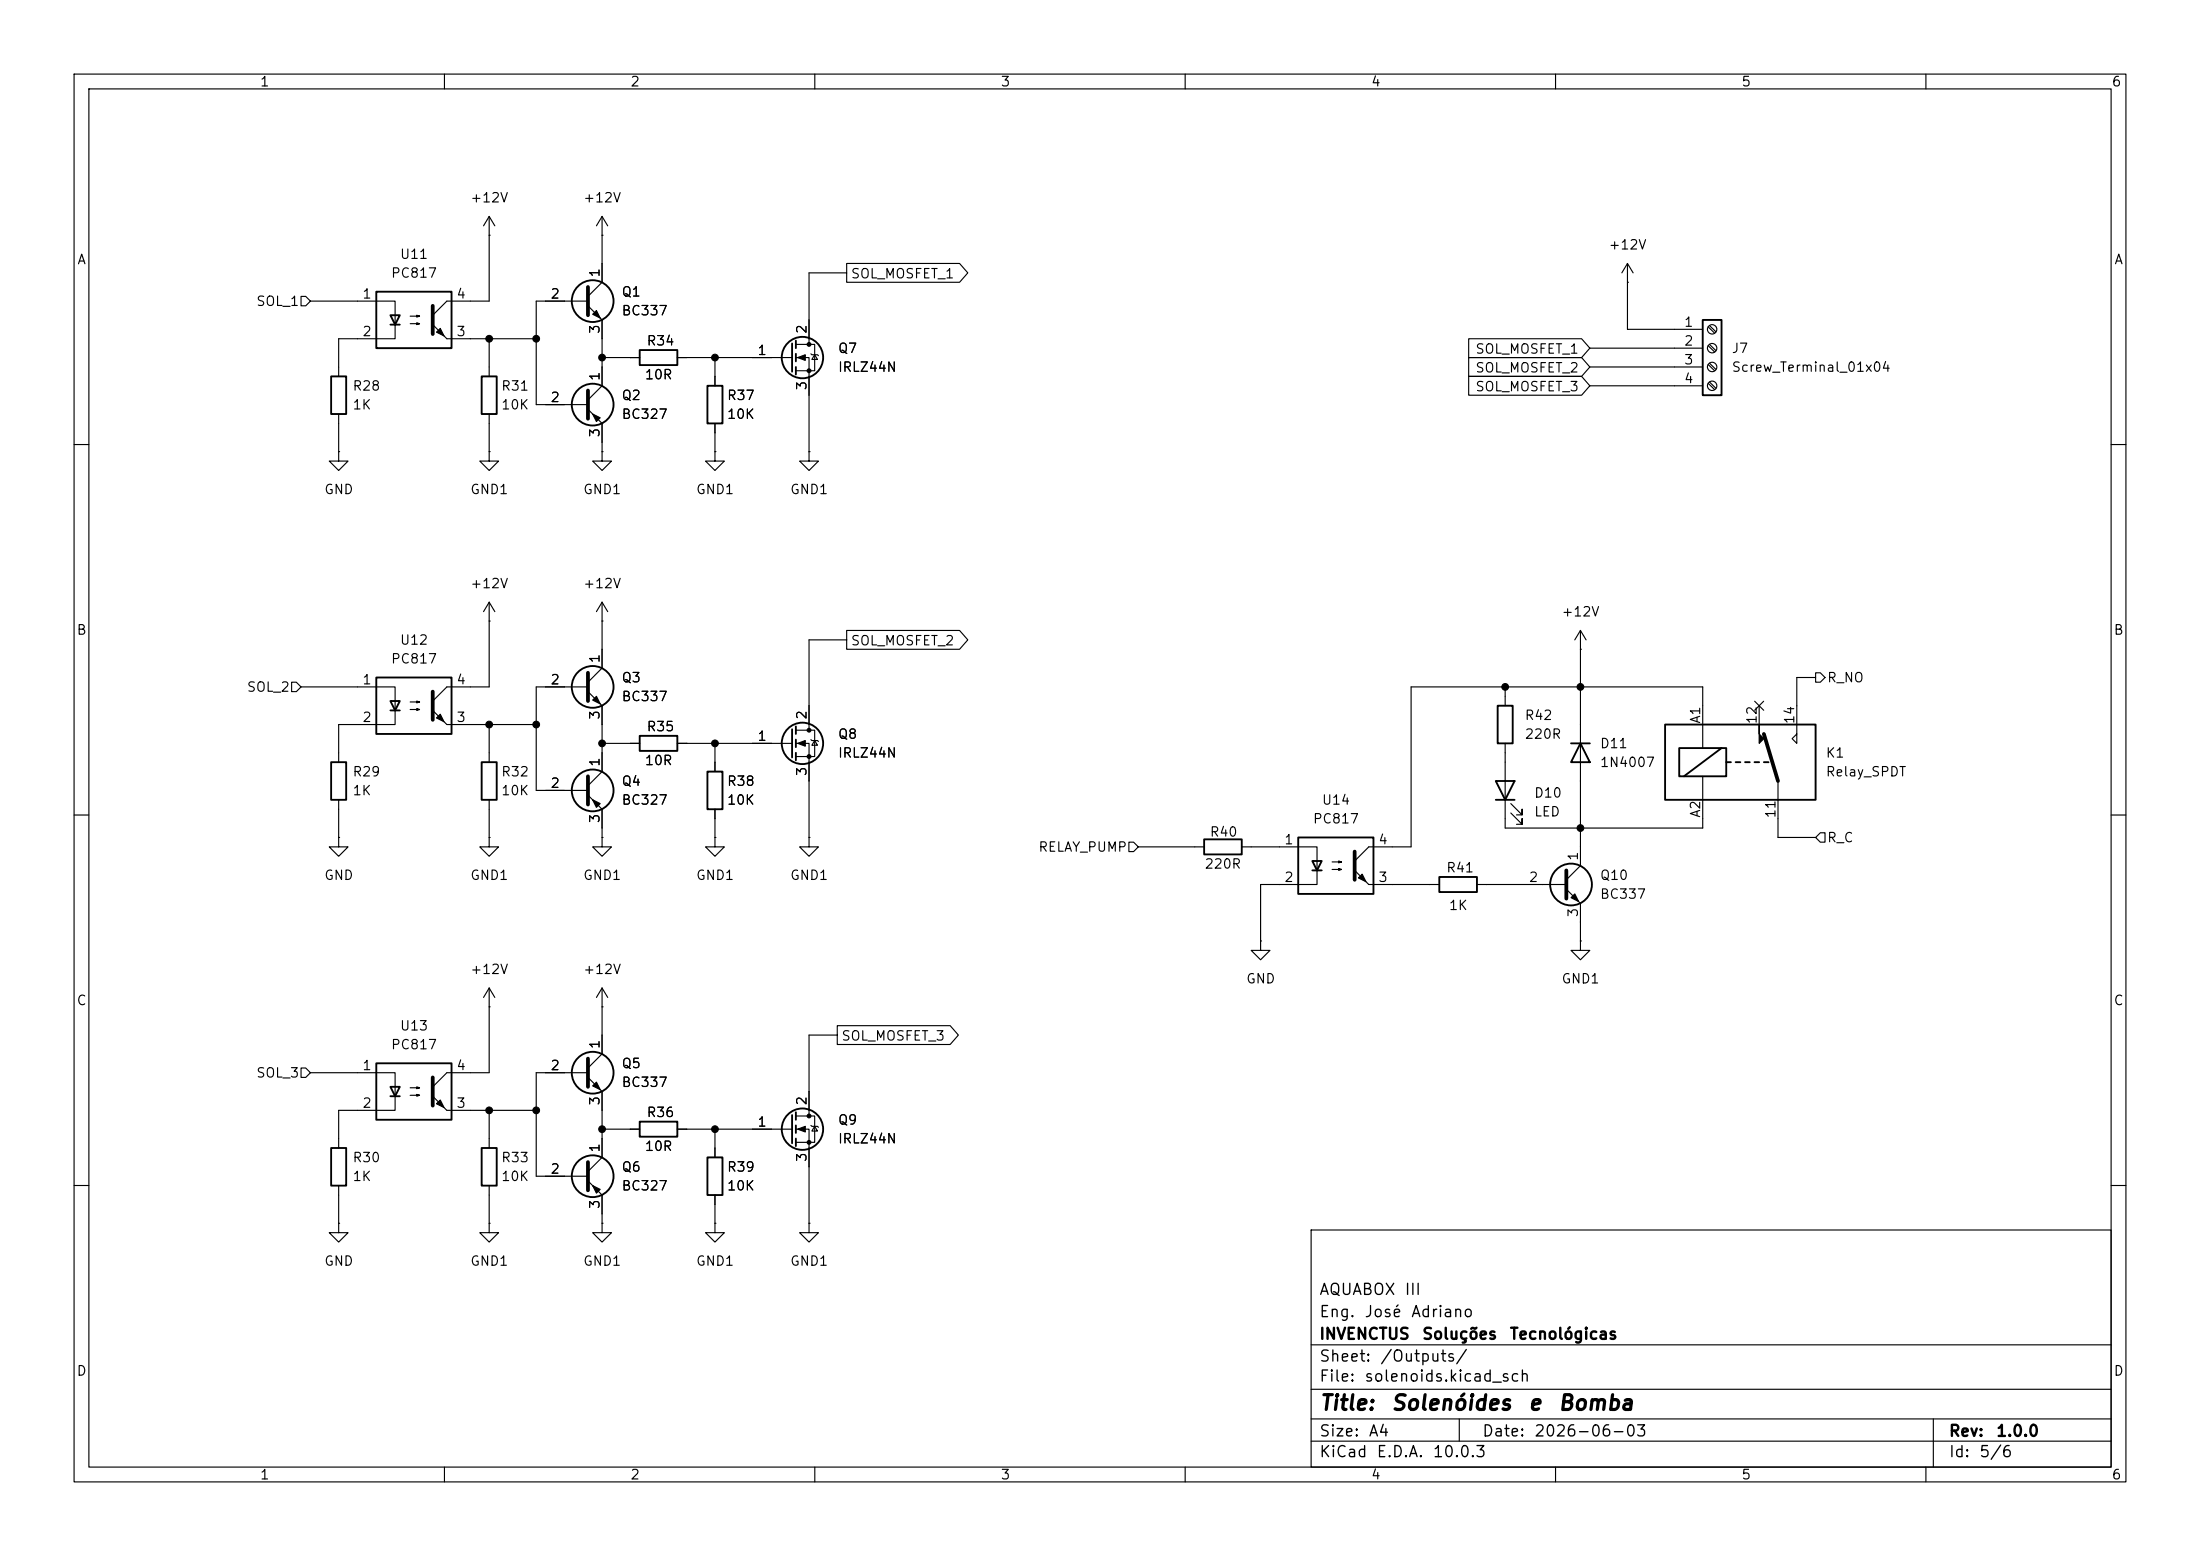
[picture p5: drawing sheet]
<svg xmlns="http://www.w3.org/2000/svg" width="297mm" height="210mm" viewBox="0 0 297 210" stroke-linecap="round" stroke-linejoin="round" font-family="sans-serif">
<g fill="none" stroke="#000" stroke-width=".15">
<path d="M10 10h277v190h-277zM12 12h273v186h-273zM60 10v2M110 10v2M160 10v2M210 10v2M260 10v2M66 31.8h.1M66 29.2v11.4h-5.7l-1.9 1.9M66 29.2l-.7 1.3M66 29.2l.8 1.3M81.3 31.8h.1"/>
<path d="M81.3 29.2v8.9l-1.9 1.9M81.3 29.2l-.8 1.3M81.3 29.2l.7 1.3M114.3 35.6h15.2l1.2 1.2-1.2 1.3h-15.2zM114.3 36.8h-5.1v9.7M219.7 38.1h.1M219.7 35.6l-.8 1.2M219.7 35.6l.8 1.2M219.7 35.6v8.9h10.2M40.6 40h.7l.6 .6-.6 .7h-.7zM41.9 40.6h11.4v5.1h-7.6v5.1M45.7 55.9v5.1"/>
<path d="M55.4 42.7h1.2l-.3 .1v-.3l.3 .2M55.4 43.7h1.2l-.3 .1v-.2l.3 .1M60.3 45.7h12.1M66 45.7v5.1M66 55.9v5.1M79.4 41.3l1.9 1.9v8.9l-1.9 1.9M79.4 55.2l1.9 2v3.8M79.4 40.6h-7v14h7M81.3 48.3h5.1M91.4 48.3h15.5M96.5 48.3v3.8M96.5 57.2v3.8"/>
<path d="M107.4 46.5h2.6v3.5h-2.6M107.4 48.3h1.8v12.7M109.5 47.8l.1 .1h.8l.1 .1M110 47.9l.4 .6h-.8zM198.3 45.7h15.2l1.1 1.3-1.1 1.3h-15.2zM198.3 50.8h15.2l1.1 1.3-1.1 1.2h-15.2zM198.3 48.3h15.2l1.1 1.2-1.1 1.3h-15.2zM214.6 47h15.3M214.6 49.5h15.3M214.6 52.1h15.3M230.6 44.1l.9 .9M230.6 46.7l.9 .8"/>
<path d="M230.6 49.2l.9 .8M230.6 51.7l.9 .9M230.8 43.9l.8 .9M230.8 46.5l.8 .8M230.8 49l.8 .9M230.8 51.6l.8 .8M10 60h2M45.7 61v1.2h1.3l-1.3 1.3-1.3-1.3h1.3M45.7 61h.1M66 61v1.2h1.3l-1.3 1.3-1.2-1.3h1.2M66 61h.1M81.3 61v1.2h1.2l-1.2 1.3-1.3-1.3h1.3"/>
<path d="M81.3 61h.1M96.5 61v1.2h1.3l-1.3 1.3-1.3-1.3h1.3M96.5 61h.1M109.2 61v1.2h1.3l-1.3 1.3-1.3-1.3h1.3M109.2 61h.1M285 60h2M39.4 92.1h.6l.6 .6-.6 .6h-.6zM40.6 92.7h12.7v5.1h-7.6v5.1M55.4 94.7h1.2l-.3 .2v-.3l.3 .1M55.4 95.8h1.2l-.3 .1v-.3l.3 .2M60.3 97.8h12.1M66 83.8h.1"/>
<path d="M66 81.3v11.4h-5.7l-1.9 1.9M66 97.8v5.1M66 81.3l-.7 1.3M66 81.3l.8 1.3M79.4 92.7h-7v14h7M79.4 93.3l1.9 2v8.8l-1.9 1.9M81.3 83.8h.1M81.3 81.3v8.9l-1.9 1.9M81.3 81.3l-.8 1.3M81.3 81.3l.7 1.3M107.4 98.6h2.6v3.5h-2.6M109.5 99.8l.1 .1h.8l.1 .2"/>
<path d="M110 99.9l.4 .7h-.8zM114.3 85.1h15.2l1.2 1.3-1.2 1.2h-15.2zM114.3 86.4h-5.1v12.2M203.2 92.7v2.6M213.4 87.6h.1M213.4 85.1l-.8 1.3M213.4 85.1l.7 1.3M213.4 85.1v31.7l-1.9 1.9M236.9 94.6l1.2 1.3M237.5 95.3v2.5M238.1 94.6l-1.2 1.3M245.1 91.4h-2.5v8.9l-.7-.6 .7-.6"/>
<path d="M245.1 90.8h.6l.7 .6-.7 .7h-.6zM10 110h2M45.7 113v1.3h1.3l-1.3 1.3-1.3-1.3h1.3M45.7 113h.1M45.7 108v5M66 113v1.3h1.3l-1.3 1.3-1.2-1.3h1.2M66 113h.1M66 108v5M79.4 107.3l1.9 1.9v3.8M81.3 113v1.3h1.2l-1.2 1.3-1.3-1.3h1.3M81.3 113h.1M81.3 100.3h5.1"/>
<path d="M91.4 100.3h15.5M96.5 113v1.3h1.3l-1.3 1.3-1.3-1.3h1.3M96.5 113h.1M96.5 100.3v3.8M96.5 109.2v3.8M107.4 100.3h1.8v12.7M109.2 113v1.3h1.3l-1.3 1.3-1.3-1.3h1.3M109.2 113h.1M152.4 113.7h.6l.7 .6-.7 .6h-.6zM153.7 114.3h8.9M167.6 114.3h10.2v5.1h-7.6v7.6M179.8 116.3h1.3l-.4 .2v-.3l.4 .1"/>
<path d="M179.8 117.3h1.3l-.4 .2v-.3l.4 .1M184.8 119.4h9.5M199.4 119.4h12.1M203.2 100.3v11.5h26.7v-7M204 109.7l1.5 1.6v-.8v.8h-.8M204 108.5l1.5 1.5v-.8v.8h-.8M229.9 101v-8.3h-39.4v21.6h-5.7l-1.9 1.9M240 105.4v7.6h5.1M245.7 112.4h.7v1.3h-.7l-.6-.7zM285 110h2M66 135.9h.1M66 133.4v11.4h-5.7l-1.9 1.9"/>
<path d="M66 133.4l-.7 1.2M66 133.4l.8 1.2M81.3 135.9h.1M81.3 133.4l-.8 1.2M81.3 133.4l.7 1.2M81.3 133.4v8.8l-1.9 1.9M113 138.4h15.3l1.1 1.3-1.1 1.3h-15.3zM113 139.7h-3.8v10.9M170.2 127v1.3h1.2l-1.2 1.2-1.3-1.2h1.3M170.2 127h.1M211.5 120l1.9 1.9v5.1M213.4 127v1.3h1.2l-1.2 1.2-1.3-1.2h1.3"/>
<path d="M213.4 127h.1M40.6 144.1h.7l.6 .7-.6 .6h-.7zM41.9 144.8h11.4v5.1h-7.6v5M55.4 146.8h1.2l-.3 .1v-.2l.3 .1M55.4 147.8h1.2l-.3 .2v-.3l.3 .1M60.3 149.9h12.1M66 149.9v5M79.4 145.4l1.9 1.9v8.9l-1.9 1.9M79.4 159.4l1.9 1.9v3.8M79.4 144.8h-7v14h7M81.3 152.4h5.1M91.4 152.4h15.5"/>
<path d="M96.5 152.4v3.8M107.4 150.6h2.6v3.6h-2.6M107.4 152.4h1.8v12.7M109.5 151.9l.1 .1h.8l.1 .1M110 152l.4 .7h-.8zM10 160h2M45.7 165.1v1.3h1.3l-1.3 1.2-1.3-1.2h1.3M45.7 165.1h.1M45.7 160v5.1M66 165.1v1.3h1.3l-1.3 1.2-1.2-1.2h1.2M66 165.1h.1M66 160v5.1"/>
<path d="M81.3 165.1v1.3h1.2l-1.2 1.2-1.3-1.2h1.3M81.3 165.1h.1M96.5 165.1v1.3h1.3l-1.3 1.2-1.3-1.2h1.3M96.5 165.1h.1M96.5 161.3v3.8M109.2 165.1v1.3h1.3l-1.3 1.2-1.3-1.2h1.3M109.2 165.1h.1M177 166h108v32h-108zM285 160h2M60 198v2M110 198v2M160 198v2"/>
<path d="M177 194.5h108M177 191.5h108M177 187.5h108M177 181.5h108M197 191.5v3M210 198v2M260 198v2M261 191.5v6.5"/>
<circle cx="231.1" cy="49.5" r=".63"/>
<circle cx="231.1" cy="44.4" r=".63"/>
<circle cx="231.1" cy="47" r=".63"/>
<circle cx="231.1" cy="52.1" r=".63"/>
</g>
<g fill="none" stroke="#000" stroke-width=".25">
<path d="M50.8 39.4h10.2v7.6h-10.2zM44.7 50.8h2v5.1h-2zM52.7 42.5h1.3l-.7 1.3zM52.7 43.8h1.3M65 50.8h2.1v5.1h-2.1zM86.4 47.2h5v2.1h-5zM95.5 52.1h2v5.1h-2zM106.9 46.4v3.8M107.4 46v1M107.4 47.8v1M107.4 49.5v1M229.9 43.2h2.5v10.1h-2.5z"/>
<path d="M50.8 91.4h10.2v7.7h-10.2zM52.7 94.6h1.3l-.7 1.3zM52.7 95.9h1.3M86.4 99.3h5v2h-5zM106.9 98.4v3.8M107.4 98v1.1M107.4 99.8v1M202.2 95.3h2v5h-2zM224.8 97.8h20.3v10.2h-20.3zM44.7 102.9h2v5.1h-2zM65 102.9h2.1v5.1h-2.1zM95.5 104.1h2v5.1h-2z"/>
<path d="M107.4 101.6v1M162.6 113.3h5v2h-5zM175.3 113h10.1v7.7h-10.1zM177.2 116.2h1.2l-.6 1.3zM177.2 117.5h1.2M194.3 118.4h5.1v2h-5.1zM201.9 105.4h2.6l-1.3 2.6zM201.9 108h2.6M212.1 100.3h2.5M213.4 100.3l1.2 2.6h-2.5zM226.7 101h6.3v3.8h-6.3zM232.4 101l-5.1 3.8"/>
<path d="M233 102.9h.7M234.3 102.9h.6M235.6 102.9h.6M236.9 102.9h.6M238.1 102.9h.7M44.7 154.9h2v5.1h-2zM50.8 143.5h10.2v7.6h-10.2zM52.7 146.7h1.3l-.7 1.3zM52.7 148h1.3M65 154.9h2.1v5.1h-2.1zM86.4 151.4h5v2h-5zM95.5 156.2h2v5.1h-2z"/>
<path d="M106.9 150.5v3.8M107.4 150.1v1M107.4 151.9v1M107.4 153.7v1"/>
<circle cx="80" cy="40.6" r="2.82"/>
<circle cx="80" cy="54.6" r="2.82"/>
<circle cx="108.3" cy="48.3" r="2.79"/>
<circle cx="80" cy="92.7" r="2.82"/>
<circle cx="80" cy="106.7" r="2.82"/>
<circle cx="108.3" cy="100.3" r="2.79"/>
<circle cx="212.1" cy="119.4" r="2.82"/>
<circle cx="80" cy="144.8" r="2.82"/>
<circle cx="80" cy="158.7" r="2.82"/>
<circle cx="108.3" cy="152.4" r="2.79"/>
</g>
<path d="M79.4 38.7v3.8M58.4 41.3v3.8M79.4 52.7v3.8M58.4 93.3v3.9M79.4 90.8v3.8M238.1 99.1l1.9 6.3M79.4 104.8v3.8M182.9 114.9v3.8M211.5 117.5v3.8M58.4 145.4v3.8M79.4 142.9v3.8M79.4 156.8v3.9" fill="none" stroke="#000" stroke-width=".51"/>
<g fill="#000" stroke="#000" stroke-width=".15">
<path d="M58.9 44.8l.5-.5 .5 1zM58.4 43.8l1.9 1.9zM80 42.4l.5-.5 .5 1zM80 55.9l1 .5-.5 .5zM107.7 48.3l1-.4v.7zM58.9 96.9l.5-.5 .5 1zM58.4 95.9l1.9 1.9zM80 94.5l.5-.5 .5 1zM237.5 97.8v1.3l.6 .6-.6 .6zM80 108l1 .5-.5 .5zM107.7 100.3l1-.4v.8zM183.4 118.5l.5-.5 .5 1z"/>
<path d="M182.9 117.5l1.9 1.9zM212.1 121.2l.5-.5 .5 1zM58.9 149l.5-.5 .5 1zM58.4 148l1.9 1.9zM80 146.6l.5-.5 .5 1zM107.7 152.4l1-.4v.8zM80 160l1 .5-.5 .5z"/>
<circle cx="109.2" cy="46.5" r=".25"/>
<circle cx="109.2" cy="50" r=".25"/>
<circle cx="109.2" cy="98.6" r=".25"/>
<circle cx="109.2" cy="102.1" r=".25"/>
<circle cx="109.2" cy="154.2" r=".25"/>
<circle cx="109.2" cy="150.6" r=".25"/>
</g>
<g fill="#000" stroke="#000" stroke-width=".14">
<circle cx="66" cy="45.7" r=".46"/>
<circle cx="72.4" cy="45.7" r=".46"/>
<circle cx="81.3" cy="48.3" r=".46"/>
<circle cx="96.5" cy="48.3" r=".46"/>
<circle cx="66" cy="97.8" r=".46"/>
<circle cx="72.4" cy="97.8" r=".46"/>
<circle cx="203.2" cy="92.7" r=".46"/>
<circle cx="213.4" cy="92.7" r=".46"/>
<circle cx="81.3" cy="100.3" r=".46"/>
<circle cx="96.5" cy="100.3" r=".46"/>
<circle cx="213.4" cy="111.8" r=".46"/>
<circle cx="66" cy="149.9" r=".46"/>
<circle cx="72.4" cy="149.9" r=".46"/>
<circle cx="81.3" cy="152.4" r=".46"/>
<circle cx="96.5" cy="152.4" r=".46"/>
</g>
<g font-size="2">
<text x="178" y="190.8">Title:</text>
<text x="187.7" y="190.8">Solenóides</text>
<text x="206.2" y="190.8">e</text>
<text x="210.2" y="190.8">Bomba</text>
</g>
<g font-size="1.5">
<text x="178" y="178.2">Eng.</text>
<text x="178" y="175.2">AQUABOX</text>
<text x="184.1" y="178.2">José</text>
<text x="189.5" y="175.2">III</text>
<text x="190.4" y="178.2">Adriano</text>
<text x="178" y="184.2">Sheet:</text>
<text x="178" y="181.2">INVENCTUS</text>
<text x="186.2" y="184.2">/Outputs/</text>
<text x="191.9" y="181.2">Soluções</text>
<text x="203.7" y="181.2">Tecnológicas</text>
<text x="178" y="186.9">File:</text>
<text x="184.1" y="186.9">solenoids.kicad_sch</text>
<text x="178" y="197.1">KiCad</text>
<text x="178" y="194.3">Size:</text>
<text x="184.7" y="194.3">A4</text>
<text x="185.7" y="197.1">E.D.A.</text>
<text x="193.3" y="197.1">10.0.3</text>
<text x="200" y="194.3">Date:</text>
<text x="207" y="194.3">2026-06-03</text>
<text x="263" y="194.3">Rev:</text>
<text x="263" y="197.1">Id:</text>
<text x="267.1" y="197.1">5/6</text>
<text x="269.4" y="194.3">1.0.0</text>
</g>
<g font-size="1.3">
<text x="35" y="12">1</text>
<text x="85" y="12">2</text>
<text x="135" y="12">3</text>
<text x="185" y="12">4</text>
<text x="235" y="12">5</text>
<text x="285" y="12">6</text>
<text x="63.4" y="27.6">+12V</text>
<text x="78.6" y="27.6">+12V</text>
<text x="10.3" y="36">A</text>
<text x="53.9" y="35.3">U11</text>
<text x="217.1" y="34">+12V</text>
<text x="285.3" y="36">A</text>
<text x="34.5" y="41.6">SOL_1</text>
<text x="48.8" y="40.6">1</text>
<text x="52.7" y="37.8">PC817</text>
<text x="61.5" y="40.6">4</text>
<text x="74.2" y="40.6">2</text>
<text x="81.3" y="37.5" transform="rotate(-90 81.3 37.5)">1</text>
<text x="83.8" y="40.3">Q1</text>
<text x="114.8" y="37.9">SOL_MOSFET_1</text>
<text x="48.8" y="45.7">2</text>
<text x="61.5" y="45.7">3</text>
<text x="81.3" y="45.2" transform="rotate(-90 81.3 45.2)">3</text>
<text x="83.8" y="42.9">BC337</text>
<text x="87.2" y="46.9">R34</text>
<text x="109.2" y="45.2" transform="rotate(-90 109.2 45.2)">2</text>
<text x="113" y="48">Q7</text>
<text x="227.3" y="44.4">1</text>
<text x="227.3" y="47">2</text>
<text x="233.7" y="48">J7</text>
<text x="47.5" y="53">R28</text>
<text x="67.6" y="53">R31</text>
<text x="81.3" y="51.5" transform="rotate(-90 81.3 51.5)">1</text>
<text x="87" y="51.5">10R</text>
<text x="102.2" y="48.2">1</text>
<text x="109.2" y="52.8" transform="rotate(-90 109.2 52.8)">3</text>
<text x="113" y="50.5">IRLZ44N</text>
<text x="199.1" y="48.1">SOL_MOSFET_1</text>
<text x="199.1" y="53.1">SOL_MOSFET_3</text>
<text x="199.1" y="50.6">SOL_MOSFET_2</text>
<text x="227.3" y="49.5">3</text>
<text x="227.3" y="52">4</text>
<text x="233.7" y="50.5">Screw_Terminal_01x04</text>
<text x="47.5" y="55.6">1K</text>
<text x="67.6" y="55.6">10K</text>
<text x="74.2" y="54.6">2</text>
<text x="81.3" y="59.1" transform="rotate(-90 81.3 59.1)">3</text>
<text x="83.8" y="56.9">BC327</text>
<text x="83.8" y="54.3">Q2</text>
<text x="98.1" y="54.3">R37</text>
<text x="98.1" y="56.9">10K</text>
<text x="43.7" y="67">GND</text>
<text x="63.4" y="67">GND1</text>
<text x="78.6" y="67">GND1</text>
<text x="93.9" y="67">GND1</text>
<text x="106.6" y="67">GND1</text>
<text x="63.4" y="79.7">+12V</text>
<text x="78.6" y="79.7">+12V</text>
<text x="210.7" y="83.5">+12V</text>
<text x="10.3" y="86">B</text>
<text x="52.7" y="89.9">PC817</text>
<text x="53.9" y="87.3">U12</text>
<text x="81.3" y="89.6" transform="rotate(-90 81.3 89.6)">1</text>
<text x="114.8" y="87.4">SOL_MOSFET_2</text>
<text x="285.3" y="86">B</text>
<text x="33.2" y="93.7">SOL_2</text>
<text x="48.8" y="92.7">1</text>
<text x="61.5" y="92.7">4</text>
<text x="74.2" y="92.7">2</text>
<text x="83.8" y="95">BC337</text>
<text x="83.8" y="92.4">Q3</text>
<text x="246.6" y="92.4">R_NO</text>
<text x="48.8" y="97.8">2</text>
<text x="61.5" y="97.8">3</text>
<text x="81.3" y="97.2" transform="rotate(-90 81.3 97.2)">3</text>
<text x="87.2" y="99">R35</text>
<text x="102.2" y="100.3">1</text>
<text x="109.2" y="97.2" transform="rotate(-90 109.2 97.2)">2</text>
<text x="113" y="100">Q8</text>
<text x="205.7" y="100">220R</text>
<text x="205.7" y="97.5">R42</text>
<text x="215.9" y="101.3">D11</text>
<text x="229.8" y="97.8" transform="rotate(-90 229.8 97.8)">A1</text>
<text x="237.5" y="97.8" transform="rotate(-90 237.5 97.8)">12</text>
<text x="242.5" y="97.8" transform="rotate(-90 242.5 97.8)">14</text>
<text x="47.5" y="107.7">1K</text>
<text x="47.5" y="105.1">R29</text>
<text x="67.6" y="105.1">R32</text>
<text x="67.6" y="107.7">10K</text>
<text x="74.2" y="106.7">2</text>
<text x="81.3" y="103.6" transform="rotate(-90 81.3 103.6)">1</text>
<text x="83.8" y="106.4">Q4</text>
<text x="87" y="103.6">10R</text>
<text x="98.1" y="106.4">R38</text>
<text x="109.2" y="104.8" transform="rotate(-90 109.2 104.8)">3</text>
<text x="113" y="102.6">IRLZ44N</text>
<text x="207" y="108">D10</text>
<text x="215.9" y="103.8">1N4007</text>
<text x="246.4" y="102.6">K1</text>
<text x="246.4" y="105.1">Relay_SPDT</text>
<text x="81.3" y="111.2" transform="rotate(-90 81.3 111.2)">3</text>
<text x="83.8" y="108.9">BC327</text>
<text x="98.1" y="108.9">10K</text>
<text x="163.2" y="113.2">R40</text>
<text x="177.2" y="111.5">PC817</text>
<text x="178.4" y="108.9">U14</text>
<text x="207" y="110.5">LED</text>
<text x="229.8" y="110.5" transform="rotate(-90 229.8 110.5)">A2</text>
<text x="240" y="110.5" transform="rotate(-90 240 110.5)">11</text>
<text x="43.7" y="119.1">GND</text>
<text x="63.4" y="119.1">GND1</text>
<text x="78.6" y="119.1">GND1</text>
<text x="93.9" y="119.1">GND1</text>
<text x="106.6" y="119.1">GND1</text>
<text x="140.1" y="115.3">RELAY_PUMP</text>
<text x="162.5" y="117.6">220R</text>
<text x="173.3" y="114.3">1</text>
<text x="173.3" y="119.4">2</text>
<text x="186" y="119.4">3</text>
<text x="186" y="114.3">4</text>
<text x="195.2" y="118.1">R41</text>
<text x="206.3" y="119.4">2</text>
<text x="213.3" y="116.3" transform="rotate(-90 213.3 116.3)">1</text>
<text x="215.9" y="119.1">Q10</text>
<text x="246.6" y="114">R_C</text>
<text x="195.5" y="123.1">1K</text>
<text x="213.3" y="123.9" transform="rotate(-90 213.3 123.9)">3</text>
<text x="215.9" y="121.6">BC337</text>
<text x="63.4" y="131.8">+12V</text>
<text x="78.6" y="131.8">+12V</text>
<text x="10.3" y="136">C</text>
<text x="168.1" y="133.1">GND</text>
<text x="210.7" y="133.1">GND1</text>
<text x="285.3" y="136">C</text>
<text x="52.7" y="141.9">PC817</text>
<text x="53.9" y="139.4">U13</text>
<text x="81.3" y="141.7" transform="rotate(-90 81.3 141.7)">1</text>
<text x="113.5" y="140.8">SOL_MOSFET_3</text>
<text x="34.5" y="145.8">SOL_3</text>
<text x="48.8" y="144.8">1</text>
<text x="48.8" y="149.8">2</text>
<text x="61.5" y="149.8">3</text>
<text x="61.5" y="144.8">4</text>
<text x="74.2" y="144.8">2</text>
<text x="81.3" y="149.3" transform="rotate(-90 81.3 149.3)">3</text>
<text x="83.8" y="147">BC337</text>
<text x="83.8" y="144.5">Q5</text>
<text x="109.2" y="149.3" transform="rotate(-90 109.2 149.3)">2</text>
<text x="81.3" y="155.6" transform="rotate(-90 81.3 155.6)">1</text>
<text x="87" y="155.7">10R</text>
<text x="87.2" y="151.1">R36</text>
<text x="102.2" y="152.4">1</text>
<text x="113" y="154.6">IRLZ44N</text>
<text x="113" y="152.1">Q9</text>
<text x="47.5" y="159.7">1K</text>
<text x="47.5" y="157.2">R30</text>
<text x="67.6" y="157.2">R33</text>
<text x="67.6" y="159.7">10K</text>
<text x="74.2" y="158.7">2</text>
<text x="83.8" y="161">BC327</text>
<text x="83.8" y="158.5">Q6</text>
<text x="98.1" y="158.5">R39</text>
<text x="98.1" y="161">10K</text>
<text x="109.2" y="156.9" transform="rotate(-90 109.2 156.9)">3</text>
<text x="81.3" y="163.3" transform="rotate(-90 81.3 163.3)">3</text>
<text x="43.7" y="171.2">GND</text>
<text x="63.4" y="171.2">GND1</text>
<text x="78.6" y="171.2">GND1</text>
<text x="93.9" y="171.2">GND1</text>
<text x="106.6" y="171.2">GND1</text>
<text x="10.3" y="186">D</text>
<text x="285.3" y="186">D</text>
<text x="35" y="200">1</text>
<text x="85" y="200">2</text>
<text x="135" y="200">3</text>
<text x="185" y="200">4</text>
<text x="235" y="200">5</text>
<text x="285" y="200">6</text>
</g>
</svg>
